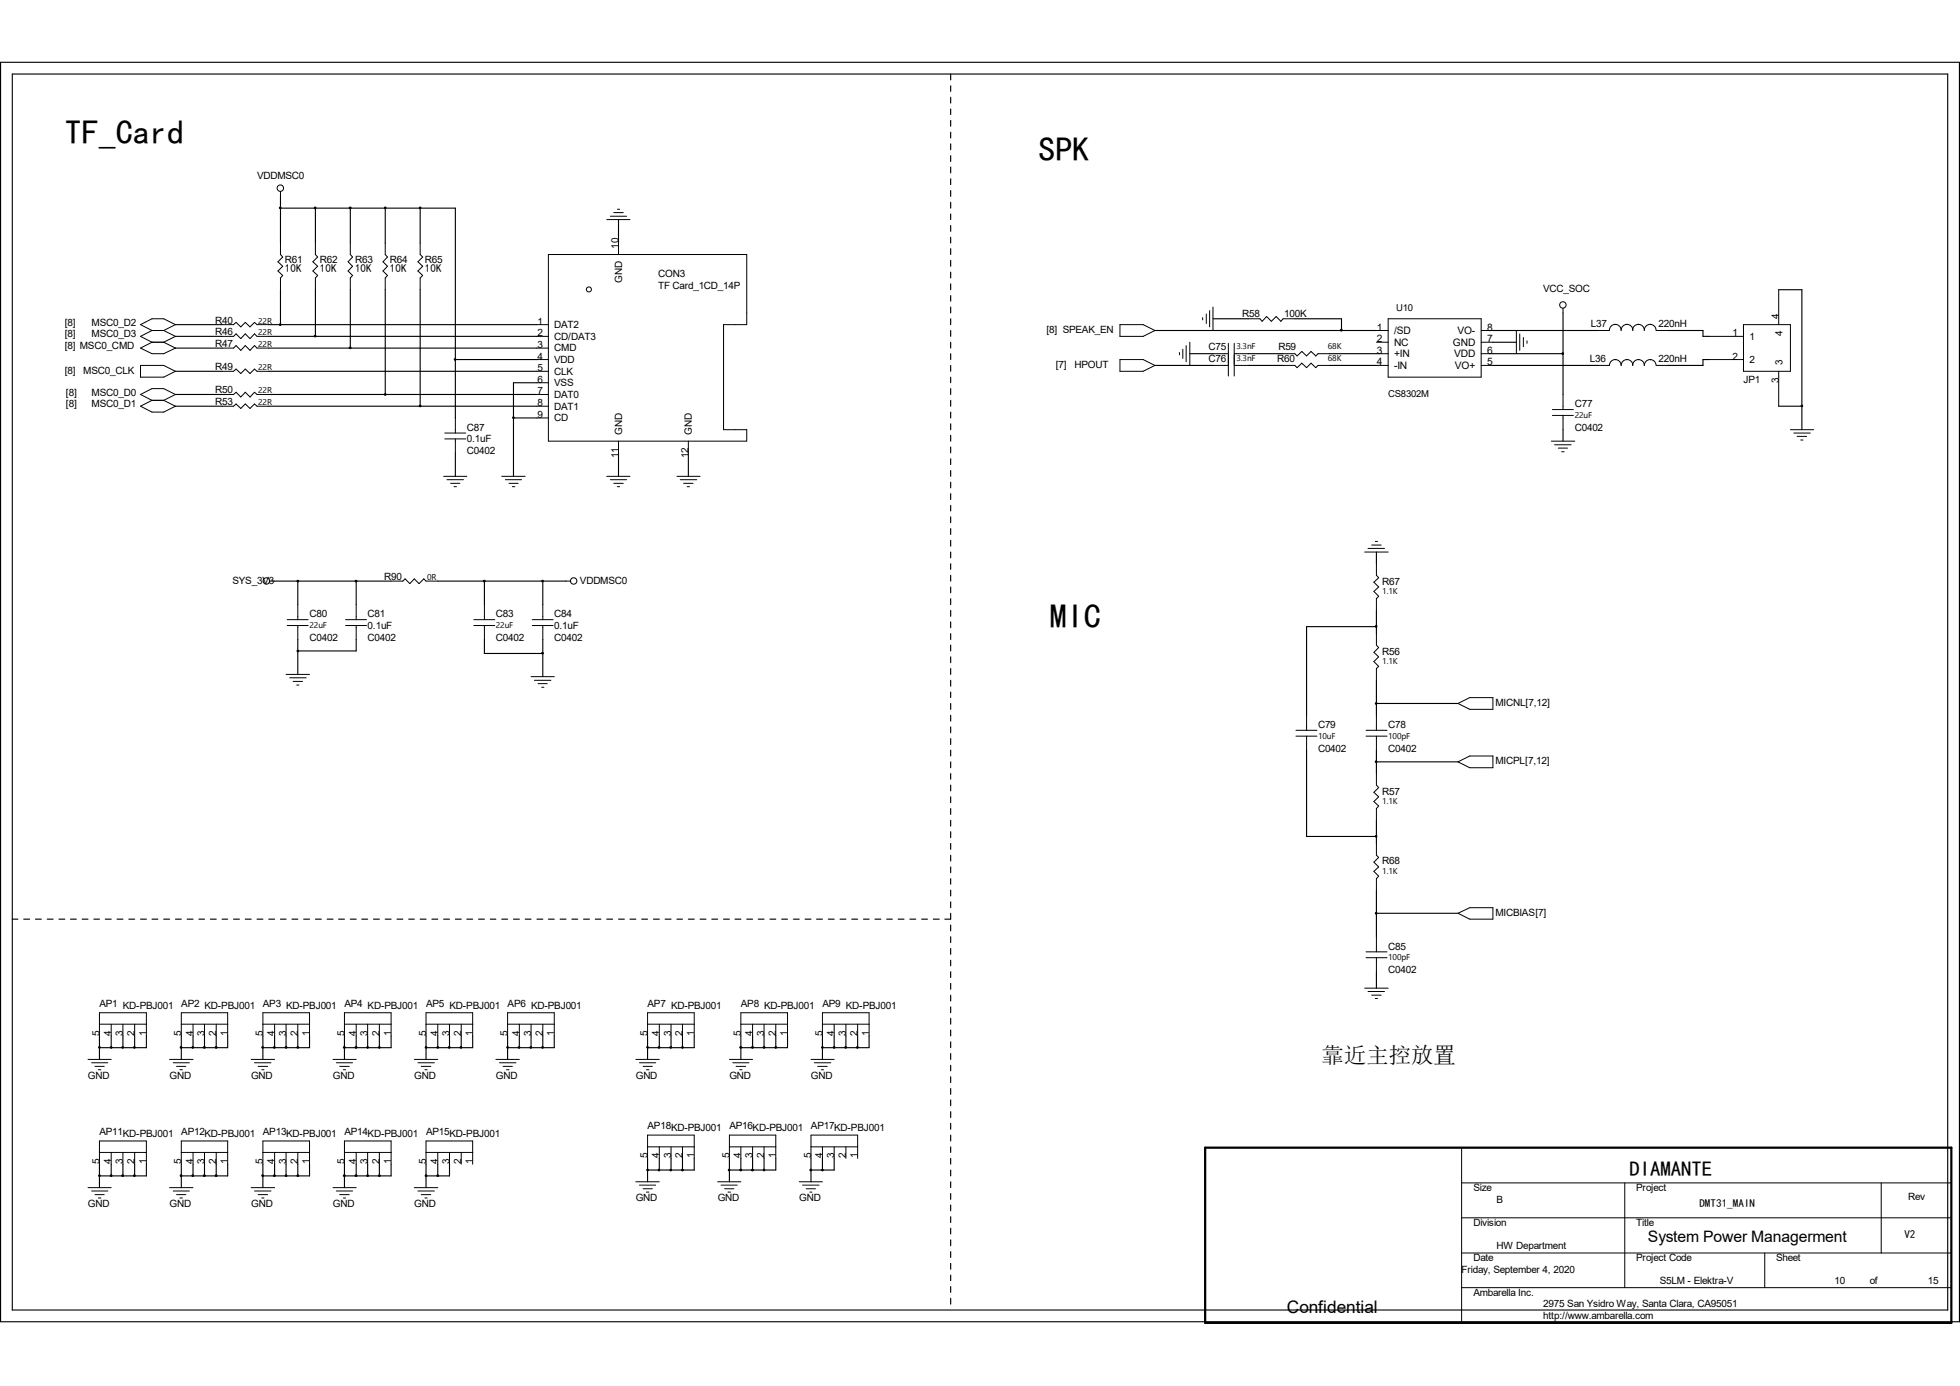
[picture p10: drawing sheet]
<svg xmlns="http://www.w3.org/2000/svg" width="297mm" height="210mm" viewBox="0 0 297 210" stroke-linecap="round" stroke-linejoin="round" font-family="sans-serif">
<g fill="none" stroke="#000" stroke-width=".17">
<path d="M.1 9.4h296.8v190.9h-296.8zM1.9 11.2h293.2v187.3h-293.2zM144.1 11.2v.9M144.1 13v.8M144.1 14.7v.9M144.1 16.5v.9M144.1 18.2v.9M42.5 29.8v7M42.5 31.5h26.5v31.8M47.8 31.5v5.3M53.1 31.5v5.3M58.4 31.5v5.3"/>
<path d="M63.7 31.5v5.3M93.7 33.3v3.5M144.1 20v.9M144.1 21.8v.9M144.1 23.6v.9M144.1 25.3v.9M144.1 27.1v.9M144.1 28.9v.9M144.1 30.6v.9M144.1 32.4v.9M144.1 34.2v.9M144.1 35.9v.9"/>
<path d="M144.1 37.7v.9M144.1 39.5v.8M26.6 49.2h7.1M26.6 56.3h7.1M26.6 51h7.1M26.6 59.8h7.1M26.6 52.7h7.1M40.7 49.2h40.7M40.7 56.3h40.7M40.7 51h40.7M40.7 59.8h40.7M40.7 52.7h40.7"/>
<path d="M42.5 43.9v5.3M47.8 43.9v7.1M53.1 43.9v8.8M58.4 43.9v15.9M63.7 43.9v17.7M69 54.5h12.4M81.4 58h-3.6v14.2M144.1 41.2v.9M144.1 43v.9M144.1 44.8v.8M144.1 46.5v.9M144.1 48.3v.9"/>
<path d="M144.1 50.1v.9M144.1 51.9v.8M144.1 53.6v.9M144.1 55.4v.9M144.1 57.1v.9M144.1 58.9v.9M175 55.4h8.8M175 50.1h33.6M180.3 53.6h3.5M183.8 48.3h5.3M189.1 55.4h5.3M189.1 53.6h5.3"/>
<path d="M196.2 48.3h7.1v1.8M201.5 55.4h7.1M201.5 53.6h7.1M226.2 55.4h15.9M226.2 53.6h10.7M226.2 50.1h15.9M226.2 51.9h3.6M236.9 47.4v12.4M252.7 50.1h5.4v.9h.9M259 54.5h-.9v.9h-5.4M269.5 43.9h3.5v21.2M26.6 61.6h7.1"/>
<path d="M40.7 61.6h40.7M69 68.6v3.6M77.8 63.3h3.6M93.7 68.6v3.6M104.3 68.6v3.6M144.1 60.7v.9M144.1 62.4v.9M144.1 64.2v.9M144.1 66v.8M144.1 67.7v.9M144.1 69.5v.9M144.1 71.3v.9"/>
<path d="M144.1 73.1v.8M144.1 74.8v.9M144.1 76.6v.8M144.1 78.3v.9M236.9 65.1v1.7M269.5 61.6h3.5M41.6 88.1h17.7M45.1 88.1v3.5M45.1 96.9v5.3M54 88.1v3.5M54 96.9v1.7h-8.9M66.3 88.1h19.5"/>
<path d="M73.4 88.1v3.5M73.4 96.9v2.1h8.9M82.3 88.1v3.5M82.3 96.9v5.6M144.1 80.1v.9M144.1 81.9v.9M144.1 83.7v.8M144.1 85.4v.9M144.1 87.2v.9M144.1 88.9v.9M144.1 90.7v.9M144.1 92.5v.9"/>
<path d="M144.1 94.2v.9M144.1 96v.9M144.1 97.7v.9M144.1 99.5v.9M208.6 83.7v1.7M208.6 92.5v3.5M208.6 95h-10.6v13.4M144.1 101.3v.9M144.1 103.1v.9M144.1 104.9v.8M144.1 106.6v.9M144.1 108.4v.9"/>
<path d="M144.1 110.2v.8M144.1 111.9v.9M144.1 113.7v.9M144.1 115.4v.9M144.1 117.2v.9M144.1 119v.8M198 113.7v13h10.6M208.6 103.1v5.3M208.6 113.7v3.5M208.6 106.6h12.3M208.6 115.4h12.3M1.9 139.3h.8"/>
<path d="M3.6 139.3h.9M5.4 139.3h.9M7.2 139.3h.8M8.9 139.3h.9M10.7 139.3h.9M12.4 139.3h.9M14.2 139.3h.9M16 139.3h.8M17.7 139.3h.9M19.5 139.3h.9M21.3 139.3h.9M23 139.3h.9"/>
<path d="M24.8 139.3h.9M26.6 139.3h.9M28.4 139.3h.9M30.1 139.3h.9M31.9 139.3h.9M33.7 139.3h.8M35.4 139.3h.9M37.2 139.3h.9M38.9 139.3h.9M40.7 139.3h.9M42.5 139.3h.8M44.2 139.3h.9"/>
<path d="M46 139.3h.9M47.8 139.3h.9M49.6 139.3h.9M51.3 139.3h.9M53.1 139.3h.9M54.8 139.3h.9M56.6 139.3h.9M58.4 139.3h.9M60.2 139.3h.8M61.9 139.3h.9M63.7 139.3h.9M65.4 139.3h.9"/>
<path d="M67.2 139.3h.9M69 139.3h.9M70.7 139.3h.9M72.5 139.3h.9M74.3 139.3h.8M76 139.3h.9M77.8 139.3h.9M79.6 139.3h.9M81.4 139.3h.9M83.1 139.3h.9M84.9 139.3h.9M86.7 139.3h.8"/>
<path d="M88.4 139.3h.9M90.2 139.3h.9M91.9 139.3h.9M93.7 139.3h.9M95.5 139.3h.9M97.2 139.3h.9M99 139.3h.9M100.8 139.3h.9M102.6 139.3h.8M104.3 139.3h.9M106.1 139.3h.9M107.9 139.3h.9"/>
<path d="M109.6 139.3h.9M111.4 139.3h.9M113.2 139.3h.8M114.9 139.3h.9M116.7 139.3h.9M118.4 139.3h.9M120.2 139.3h.9M122 139.3h.9M123.7 139.3h.9M125.5 139.3h.9M127.3 139.3h.9M129.1 139.3h.9"/>
<path d="M130.9 139.3h.8M132.6 139.3h.9M134.4 139.3h.8M136.1 139.3h.9M137.9 139.3h.9M139.7 139.3h.8M141.4 139.3h.9M144.1 120.7v.9M144.1 122.5v.9M144.1 124.3v.9M144.1 126v.9M144.1 127.8v.9"/>
<path d="M144.1 129.6v.9M144.1 131.4v.8M144.1 133.1v.9M144.1 134.9v.9M144.1 136.7v.8M144.1 138.4v.9h-.9M208.6 124.3v3.5M208.6 134.9v7M208.6 138.4h12.3M15.1 157v3.5M16.8 157v1.7M18.6 157v1.7"/>
<path d="M20.4 157v1.7M22.2 157v1.7h-7.1M27.5 157v3.5M29.3 157v1.7M31 157v1.7M32.8 157v1.7M34.5 157v1.7h-7M39.8 157v3.5M41.6 157v1.7M43.3 157v1.7M45.1 157v1.7M46.9 157v1.7h-7.1"/>
<path d="M52.2 157v3.5M54 157v1.7M55.7 157v1.7M57.5 157v1.7M59.3 157v1.7h-7.1M64.6 157v3.5M66.3 157v1.7M68.1 157v1.7M69.9 157v1.7M71.6 157v1.7h-7M76.9 157v3.5M78.7 157v1.7"/>
<path d="M80.5 157v1.7M82.3 157v1.7M84 157v1.7h-7.1M98.1 157v3.5M99.9 157v1.7M101.7 157v1.7M103.4 157v1.7M105.2 157v1.7h-7.1M112.3 157v3.5M114 157v1.7M115.8 157v1.7M117.6 157v1.7"/>
<path d="M119.3 157v1.7h-7M124.6 157v3.5M126.4 157v1.7M128.2 157v1.7M130 157v1.7M131.7 157v1.7h-7.1M144.1 140.2v.9M144.1 141.9v.9M144.1 143.7v.9M144.1 145.5v.8M144.1 147.2v.9M144.1 149v.9"/>
<path d="M144.1 150.8v.9M144.1 152.6v.9M144.1 154.3v.9M144.1 156.1v.9M144.1 157.9v.8M144.1 159.6v.9M208.6 147.2v2.5M15.1 176.4v3.6M16.8 176.4v1.8M18.6 176.4v1.8M20.4 176.4v1.8M22.2 176.4v1.8h-7.1"/>
<path d="M27.5 176.4v3.6M29.3 176.4v1.8M31 176.4v1.8M32.8 176.4v1.8M34.5 176.4v1.8h-7M39.8 176.4v3.6M41.6 176.4v1.8M43.3 176.4v1.8M45.1 176.4v1.8M46.9 176.4v1.8h-7.1M52.2 176.4v3.6M54 176.4v1.8"/>
<path d="M55.7 176.4v1.8M57.5 176.4v1.8M59.3 176.4v1.8h-7.1M64.6 176.4v3.6M66.3 176.4v1.8M68.1 176.4v1.8h-3.5M98.1 175.5v3.6M99.9 175.5v1.8M101.7 175.5v1.8M103.4 175.5v1.8M105.2 175.5v1.8h-7.1M110.5 175.5v3.6"/>
<path d="M112.3 175.5v1.8M114 175.5v1.8M115.8 175.5v1.8M117.6 175.5v1.8h-7.1M122.9 175.5v3.6M124.6 175.5v1.8M126.4 175.5v1.8h-3.5M144.1 161.4v.9M144.1 163.2v.8M144.1 164.9v.9M144.1 166.7v.9M144.1 168.4v.9"/>
<path d="M144.1 170.2v.9M144.1 172v.9M144.1 173.8v.8M144.1 175.5v.9M144.1 177.3v.9M144.1 179.1v.9M144.1 180.8v.9M144.1 182.6v.9M144.1 184.4v.9M144.1 186.1v.9M144.1 187.9v.9M144.1 189.7v.8"/>
<path d="M144.1 191.4v.9M144.1 193.2v.9M144.1 194.9v.9M144.1 196.7v.9"/>
</g>
<path d="M182.6 173.9h113.1v26.5h-113.1z" fill="none" stroke="#000" stroke-width=".34"/>
<g fill="none" stroke="#000" stroke-width=".15">
<path d="M42.5 36.8v1.8l.3 .3-.7 .8 .7 .6-.7 .8 .7 .6-.3 .4v1.8M42.5 29v.8M47.8 36.8v1.8l.3 .3-.7 .8 .7 .6-.7 .8 .7 .6-.3 .4v1.8M53.1 36.8v1.8l.3 .3-.7 .8 .7 .6-.7 .8 .7 .6-.3 .4v1.8M58.4 36.8v1.8l.3 .3-.7 .8 .7 .6-.7 .8 .7 .6-.3 .4v1.8M63.7 36.8v1.8l.4 .3-.8 .8 .8 .6-.8 .8 .8 .6-.4 .4v1.8M83.1 38.6h30.1v10.6h-3.6v15.9h3.6v1.7h-30.1zM91.9 33.3h3.6M92.5 32.8h2.5M93 32.2h1.4M93.6 31.7h.3M93.7 36.8v1.8"/>
<path d="M21.3 55.4h3.5l1.8 .9-1.8 .8h-3.5zM23 50.1l-1.7-.9 1.7-.9h1.8l1.8 .9-1.8 .9M23 50.1h1.8M23 51.9h1.8M23 51.9l-1.7 .8 1.7 .9h1.8l1.8-.9-1.8-.8M23 50.1l-1.7 .9 1.7 .9M24.8 50.1l1.8 .9-1.8 .9M33.7 49.2h1.7l.4-.3 .7 .6 .7-.6 .7 .6 .7-.6 .3 .3h1.8M33.7 51h1.7l.4-.4 .7 .7 .7-.7 .7 .7 .7-.7 .3 .4h1.8M33.7 52.7h1.7l.4-.3 .7 .7 .7-.7 .7 .7 .7-.7 .3 .3h1.8M33.7 56.3h1.7l.4-.4 .7 .7 .7-.7 .7 .7 .7-.7 .3 .4h1.8M33.7 59.8h1.7l.4-.4 .7 .8 .7-.8 .7 .8 .7-.8 .3 .4h1.8"/>
<path d="M81.4 49.2h1.7M81.4 51h1.7M81.4 52.7h1.7M81.4 54.5h1.7M81.4 56.3h1.7M81.4 58h1.7M81.4 59.8h1.7M169.7 49.2h3.5l1.8 .9-1.8 .9h-3.5zM169.7 54.5h3.5l1.8 .9-1.8 .9h-3.5zM178.7 53.4v.4M179.2 52.9v1.4M179.7 52.4v2.4"/>
<path d="M180.3 51.9v3.5M182.2 48.1v.4M182.8 47.6v1.4M183.3 47.1v2.4M183.8 53.6h2.3M183.8 55.4h2.3M183.8 46.5v3.6M186.1 52v5M187 53.6h2.1M187 55.4h2.1M187 52v5M189.1 48.3h1.8l.4 .4 .6-.7 .8 .7 .7-.7 .7 .7 .3-.4h1.8"/>
<path d="M194.4 53.6h1.8l.4 .3 .7-.6 .7 .6 .7-.6 .7 .6 .3-.3h1.8M194.4 55.4h1.8l.4 .3 .7-.7 .7 .7 .7-.7 .7 .7 .3-.3h1.8M208.6 50.1h1.8M208.6 51.9h1.8M208.6 53.6h1.8M208.6 55.4h1.8M210.4 48.3h14.1v8.8h-14.1zM224.5 50.1h1.7M224.5 51.9h1.7M224.5 53.6h1.7M224.5 55.4h1.7M229.8 50.1v3.5"/>
<path d="M230.3 50.6v2.5M230.8 51.1v1.4M231.4 51.6v.4M236.9 46.7v.7M236.9 59.8v2.3M242.1 50.1h1.8M244.8 54.5a.78 .78 0 0 0-.9 .9h-1.8M244.8 49.2a.78 .78 0 0 0-.9 .8M244.8 54.5a.89 .89 0 0 1 .9 .9 .82 .82 0 0 1 .8-.9M244.8 49.1a.89 .89 0 0 1 .9 1M246.5 49.2a.78 .78 0 0 0-.8 .8M246.5 54.5a.89 .89 0 0 1 .9 .9"/>
<path d="M246.5 49.1a.89 .89 0 0 1 .9 1M248.3 54.5a.89 .89 0 0 1 .9 .9 .83 .83 0 0 1 .9-.9M248.3 49.1a.89 .89 0 0 1 .9 1M248.3 54.5a.79 .79 0 0 0-.9 .9M248.3 49.2a.79 .79 0 0 0-.9 .8M250.1 54.5a.89 .89 0 0 1 .9 .9M250.1 49.1a.89 .89 0 0 1 .9 1M250.1 49.2a.79 .79 0 0 0-.9 .8M251 50.1h1.7M251 55.4h1.7M259 51h5.2M259 54.5h5.2"/>
<path d="M264.2 49.2h7.1v7.1h-7.1zM269.5 43.9v5.3M269.5 56.3v5.3M23 60.7l-1.7-.9 1.7-.9h1.8l1.8 .9-1.8 .9M23 60.7h1.8M23 60.7l-1.7 .9 1.7 .8h1.8l1.8-.8-1.8-.9M33.7 61.6h1.7l.4-.4 .7 .7 .7-.7 .7 .7 .7-.7 .3 .4h1.8M67.2 72.2h3.5M67.4 65.6h3.2M67.4 66.5h3.2M67.7 72.7h2.5M68.3 73.2h1.4"/>
<path d="M68.8 73.7h.4M69 63.3v2.3M69 66.5v2.1M76 72.2h3.6M76.6 72.7h2.4M77.1 73.2h1.4M77.6 73.7h.4M81.4 61.6h1.7M81.4 63.3h1.7M91.9 72.2h3.6M92.5 72.7h2.5M93 73.2h1.4"/>
<path d="M93.6 73.7h.3M93.7 66.8v1.8M102.6 72.2h3.5M103.1 72.7h2.5M103.6 73.2h1.4M104.1 73.7h.4M104.3 66.8v1.8M235.1 66.8h3.5M235.2 62.1h3.2M235.2 62.9h3.2M235.6 67.4h2.5M236.1 67.9h1.4"/>
<path d="M236.6 68.5h.4M236.9 62.9v2.2M271.3 65.1h3.5M271.8 65.6h2.5M272.3 66.1h1.5M272.9 66.7h.3M40.9 88.1h.7M43.5 93.9h3.2M43.5 94.8h3.2M45.1 91.6v2.3M45.1 94.8v2.1M52.4 93.9h3.1"/>
<path d="M52.4 94.8h3.1M54 91.6v2.3M54 94.8v2.1M59.3 88.1h1.7l.4-.4 .7 .7 .7-.7 .7 .7 .7-.7 .4 .4h1.7M71.8 93.9h3.2M71.8 94.8h3.2M73.4 91.6v2.3M73.4 94.8v2.1M80.6 93.9h3.2M80.6 94.8h3.2M82.3 91.6v2.3M82.3 94.8v2.1"/>
<path d="M85.8 88.1h.7M206.8 83.7h3.6M207.3 83.1h2.5M207.9 82.6h1.4M208.4 82h.3M208.6 85.4v1.8l.3 .3-.7 .7 .7 .7-.7 .7 .7 .7-.3 .4v1.8M208.6 96v1.7l.3 .4-.7 .7 .7 .7-.7 .7 .7 .8-.3 .3v1.8M43.3 102.2h3.6M43.9 102.7h2.5M44.4 103.3h1.4M45 103.8h.3M80.5 102.5h3.5"/>
<path d="M81 103.1h2.5M81.5 103.6h1.4M82.1 104.1h.3M196.4 110.7h3.2M196.4 111.5h3.2M198 108.4v2.3M198 111.5v2.2M207 110.7h3.2M207 111.5h3.2M208.6 108.4v2.3M208.6 111.5v2.2M208.6 117.2v1.8l.3 .3-.7 .8 .7 .6-.7 .8 .7 .6-.3 .4v1.8"/>
<path d="M220.9 106.6l1.8-.9h3.5v1.8h-3.5zM220.9 115.4l1.8-.8h3.5v1.7h-3.5zM208.6 127.8v1.8l.3 .3-.7 .7 .7 .8-.7 .6 .7 .8-.3 .3v1.8M220.9 138.4l1.8-.9h3.5v1.8h-3.5zM15.1 157v-3.5h7.1v3.5M15.1 155.2h7.1M16.8 155.2v1.8M18.6 155.2v1.8M20.4 155.2v1.8M27.5 157v-3.5h7v3.5M27.5 155.2h7M29.3 155.2v1.8"/>
<path d="M31 155.2v1.8M32.8 155.2v1.8M39.8 157v-3.5h7.1v3.5M39.8 155.2h7.1M41.6 155.2v1.8M43.3 155.2v1.8M45.1 155.2v1.8M52.2 157v-3.5h7.1v3.5M52.2 155.2h7.1M54 155.2v1.8M55.7 155.2v1.8M57.5 155.2v1.8"/>
<path d="M64.6 157v-3.5h7v3.5M64.6 155.2h7M66.3 155.2v1.8M68.1 155.2v1.8M69.9 155.2v1.8M76.9 157v-3.5h7.1v3.5M76.9 155.2h7.1M78.7 155.2v1.8M80.5 155.2v1.8M82.3 155.2v1.8M98.1 157v-3.5h7.1v3.5M98.1 155.2h7.1"/>
<path d="M99.9 155.2v1.8M101.7 155.2v1.8M103.4 155.2v1.8M112.3 157v-3.5h7v3.5M112.3 155.2h7M114 155.2v1.8M115.8 155.2v1.8M117.6 155.2v1.8M124.6 157v-3.5h7.1v3.5M124.6 155.2h7.1M126.4 155.2v1.8M128.2 155.2v1.8"/>
<path d="M130 155.2v1.8M206.8 149.7h3.6M207 144.2h3.2M207 145.1h3.2M207.3 150.2h2.5M207.9 150.8h1.4M208.4 151.3h.3M208.6 141.9v2.3M208.6 145.1v2.1M13.3 160.5h3.5M13.3 180h3.5M13.9 161h2.4"/>
<path d="M14.4 161.6h1.4M14.9 162.1h.4M15.1 176.4v-3.5h7.1v3.5M15.1 174.6h7.1M16.8 174.6v1.8M18.6 174.6v1.8M20.4 174.6v1.8M25.7 160.5h3.6M25.7 180h3.6M26.2 161h2.5M26.8 161.6h1.4M27.3 162.1h.3"/>
<path d="M27.5 176.4v-3.5h7v3.5M27.5 174.6h7M29.3 174.6v1.8M31 174.6v1.8M32.8 174.6v1.8M38.1 160.5h3.5M38.1 180h3.5M38.6 161h2.5M39.1 161.6h1.5M39.7 162.1h.3M39.8 176.4v-3.5h7.1v3.5M39.8 174.6h7.1"/>
<path d="M41.6 174.6v1.8M43.3 174.6v1.8M45.1 174.6v1.8M50.5 160.5h3.5M50.5 180h3.5M51 161h2.4M51.5 161.6h1.4M52 162.1h.4M52.2 176.4v-3.5h7.1v3.5M52.2 174.6h7.1M54 174.6v1.8M55.7 174.6v1.8"/>
<path d="M57.5 174.6v1.8M62.8 160.5h3.5M62.8 180h3.5M63.3 161h2.5M63.8 161.6h1.5M64.4 162.1h.3M64.6 176.4v-3.5h7v3.5M64.6 174.6h7M66.3 174.6v1.8M68.1 174.6v1.8M69.9 174.6v1.8M75.1 160.5h3.6"/>
<path d="M75.7 161h2.5M76.2 161.6h1.4M76.8 162.1h.3M96.4 160.5h3.5M96.4 179.1h3.5M96.9 161h2.5M96.9 179.6h2.5M97.5 161.6h1.3M98 162.1h.3M98.1 175.5v-3.5h7.1v3.5M98.1 173.8h7.1M99.9 173.8v1.7"/>
<path d="M101.7 173.8v1.7M103.4 173.8v1.7M108.8 179.1h3.5M109.3 179.6h2.4M110.5 175.5v-3.5h7.1v3.5M110.5 173.8h7.1M110.5 160.5h3.5M111 161h2.5M111.5 161.6h1.5M112.1 162.1h.3M112.3 173.8v1.7M114 173.8v1.7"/>
<path d="M115.8 173.8v1.7M121.1 179.1h3.5M121.6 179.6h2.5M122.9 175.5v-3.5h7.1v3.5M122.9 173.8h7.1M122.9 160.5h3.5M123.4 161h2.5M123.9 161.6h1.4M124.5 162.1h.3M124.6 173.8v1.7M126.4 173.8v1.7M128.2 173.8v1.7"/>
<path d="M221.5 173.9v26.5M221.5 179.2h74.2M246.2 179.2v15.9M285.1 179.2v10.7M13.9 180.5h2.4M14.4 181h1.4M14.9 181.5h.4M26.2 180.5h2.5M26.8 181h1.4M27.3 181.5h.3M38.6 180.5h2.5M39.1 181h1.5"/>
<path d="M39.7 181.5h.3M51 180.5h2.4M51.5 181h1.4M52 181.5h.4M63.3 180.5h2.5M63.8 181h1.5M64.4 181.5h.3M97.5 180.1h1.3M98 180.6h.3M109.8 180.1h1.4M110.3 180.6h.4M122.2 180.1h1.4"/>
<path d="M122.7 180.6h.3M221.5 184.5h74.2M221.5 189.9h74.2M221.5 195.1h74.2M267.4 189.9v5.2"/>
<circle cx="42.5" cy="28.5" r=".49"/>
<circle cx="89.2" cy="43.9" r=".38"/>
<circle cx="236.8" cy="46.2" r=".49"/>
<circle cx="40.4" cy="88" r=".49"/>
<circle cx="86.9" cy="88" r=".49"/>
</g>
<g fill="#000" stroke="#000" stroke-width=".15">
<path d="M53 31.4h.2v.2h-.2z" fill-rule="evenodd"/>
<path d="M53 52.6h.2v.2h-.2z" fill-rule="evenodd"/>
<path d="M203.2 49.9h.2v.2h-.2z" fill-rule="evenodd"/>
<path d="M53.8 88h.3v.1h-.3z" fill-rule="evenodd"/>
<path d="M73.3 88h.2v.1h-.2z" fill-rule="evenodd"/>
<path d="M30.9 158.6h.2v.2h-.2z" fill-rule="evenodd"/>
<path d="M32.6 158.6h.2v.2h-.2z" fill-rule="evenodd"/>
<path d="M52.1 158.6h.2v.2h-.2z" fill-rule="evenodd"/>
<path d="M53.8 158.6h.3v.2h-.3z" fill-rule="evenodd"/>
<path d="M112.1 158.6h.3v.2h-.3z" fill-rule="evenodd"/>
<path d="M113.9 158.6h.2v.2h-.2z" fill-rule="evenodd"/>
<path d="M30.9 178h.2v.2h-.2z" fill-rule="evenodd"/>
<path d="M32.6 178h.2v.2h-.2z" fill-rule="evenodd"/>
<path d="M52.1 178h.2v.2h-.2z" fill-rule="evenodd"/>
<path d="M53.8 178h.3v.2h-.3z" fill-rule="evenodd"/>
<path d="M112.1 177.2h.3v.2h-.3z" fill-rule="evenodd"/>
<path d="M113.9 177.2h.2v.2h-.2z" fill-rule="evenodd"/>
<circle cx="42.5" cy="31.5" r=".13"/>
<circle cx="47.8" cy="31.5" r=".13"/>
<circle cx="58.4" cy="31.5" r=".13"/>
<circle cx="63.7" cy="31.5" r=".13"/>
<circle cx="42.5" cy="49.2" r=".13"/>
<circle cx="47.8" cy="50.9" r=".13"/>
<circle cx="58.4" cy="59.8" r=".13"/>
<circle cx="69" cy="54.5" r=".13"/>
<circle cx="236.8" cy="53.6" r=".13"/>
<circle cx="63.7" cy="61.5" r=".13"/>
<circle cx="77.8" cy="63.3" r=".13"/>
<circle cx="273" cy="61.5" r=".13"/>
<circle cx="45.1" cy="88.1" r=".13"/>
<circle cx="45.1" cy="98.6" r=".13"/>
<circle cx="82.2" cy="88.1" r=".13"/>
<circle cx="82.2" cy="99" r=".13"/>
<circle cx="208.5" cy="94.9" r=".13"/>
<circle cx="208.5" cy="106.6" r=".13"/>
<circle cx="208.5" cy="115.4" r=".13"/>
<circle cx="208.5" cy="126.7" r=".13"/>
<circle cx="208.5" cy="138.4" r=".13"/>
<circle cx="15.1" cy="158.7" r=".13"/>
<circle cx="16.8" cy="158.7" r=".13"/>
<circle cx="18.6" cy="158.7" r=".13"/>
<circle cx="20.4" cy="158.7" r=".13"/>
<circle cx="27.4" cy="158.7" r=".13"/>
<circle cx="29.2" cy="158.7" r=".13"/>
<circle cx="39.8" cy="158.7" r=".13"/>
<circle cx="41.6" cy="158.7" r=".13"/>
<circle cx="43.3" cy="158.7" r=".13"/>
<circle cx="45.1" cy="158.7" r=".13"/>
<circle cx="55.7" cy="158.7" r=".13"/>
<circle cx="57.5" cy="158.7" r=".13"/>
<circle cx="64.6" cy="158.7" r=".13"/>
<circle cx="66.3" cy="158.7" r=".13"/>
<circle cx="68.1" cy="158.7" r=".13"/>
<circle cx="69.9" cy="158.7" r=".13"/>
<circle cx="76.9" cy="158.7" r=".13"/>
<circle cx="78.7" cy="158.7" r=".13"/>
<circle cx="80.4" cy="158.7" r=".13"/>
<circle cx="82.2" cy="158.7" r=".13"/>
<circle cx="98.1" cy="158.7" r=".13"/>
<circle cx="99.9" cy="158.7" r=".13"/>
<circle cx="101.6" cy="158.7" r=".13"/>
<circle cx="103.4" cy="158.7" r=".13"/>
<circle cx="115.8" cy="158.7" r=".13"/>
<circle cx="117.6" cy="158.7" r=".13"/>
<circle cx="124.6" cy="158.7" r=".13"/>
<circle cx="126.4" cy="158.7" r=".13"/>
<circle cx="128.1" cy="158.7" r=".13"/>
<circle cx="129.9" cy="158.7" r=".13"/>
<circle cx="15.1" cy="178.1" r=".13"/>
<circle cx="16.8" cy="178.1" r=".13"/>
<circle cx="18.6" cy="178.1" r=".13"/>
<circle cx="20.4" cy="178.1" r=".13"/>
<circle cx="27.4" cy="178.1" r=".13"/>
<circle cx="29.2" cy="178.1" r=".13"/>
<circle cx="39.8" cy="178.1" r=".13"/>
<circle cx="41.6" cy="178.1" r=".13"/>
<circle cx="43.3" cy="178.1" r=".13"/>
<circle cx="45.1" cy="178.1" r=".13"/>
<circle cx="55.7" cy="178.1" r=".13"/>
<circle cx="57.5" cy="178.1" r=".13"/>
<circle cx="64.6" cy="178.1" r=".13"/>
<circle cx="66.3" cy="178.1" r=".13"/>
<circle cx="98.1" cy="177.3" r=".13"/>
<circle cx="99.9" cy="177.3" r=".13"/>
<circle cx="101.6" cy="177.3" r=".13"/>
<circle cx="103.4" cy="177.3" r=".13"/>
<circle cx="110.5" cy="177.3" r=".13"/>
<circle cx="115.8" cy="177.3" r=".13"/>
<circle cx="122.9" cy="177.3" r=".13"/>
<circle cx="124.6" cy="177.3" r=".13"/>
</g>
<g font-size="5.2">
<text x="9.8" y="21.8">TF_Card</text>
<text x="157.4" y="24.5">SPK</text>
<text x="159.1" y="95.1">MIC</text>
</g>
<text font-size="3.4" x="200.3" y="161.1">靠近主控放置</text>
<text font-size="3.2" x="246.9" y="178.2">DIAMANTE</text>
<text font-size="2.6" x="195" y="199">Confidential</text>
<text font-size="2.4" x="249.7" y="188.3">System Power Managerment</text>
<g font-size="1.7">
<text x="43.2" y="41.2">10K</text>
<text x="48.5" y="41.2">10K</text>
<text x="53.8" y="41.2">10K</text>
<text x="59.1" y="41.2">10K</text>
<text x="64.4" y="41.2">10K</text>
<text x="257.5" y="182.9">DMT31_MAIN</text>
<text x="288.6" y="187.5">V2</text>
</g>
<g font-size="1.6">
<text x="208.6" y="50.1">1</text>
<text x="208.6" y="51.9">2</text>
<text x="208.6" y="53.6">3</text>
<text x="211.2" y="50.6">/SD</text>
<text x="211.2" y="52.4">NC</text>
<text x="220.2" y="52.4">GND</text>
<text x="220.9" y="50.6">VO-</text>
<text x="225.3" y="53.6">6</text>
<text x="225.3" y="51.9">7</text>
<text x="225.3" y="50.1">8</text>
<text x="208.6" y="55.4">4</text>
<text x="211.2" y="54.1">+IN</text>
<text x="211.2" y="55.9">-IN</text>
<text x="220.3" y="54.1">VDD</text>
<text x="220.5" y="55.9">VO+</text>
<text x="225.3" y="55.4">5</text>
</g>
<g font-size="1.5">
<text x="38.9" y="27.1">VDDMSC0</text>
<text x="43.2" y="39.8">R61</text>
<text x="48.5" y="39.8">R62</text>
<text x="53.8" y="39.8">R63</text>
<text x="59.1" y="39.8">R64</text>
<text x="64.4" y="39.8">R65</text>
<text x="93.7" y="37.7" transform="rotate(-90 93.7 37.7)">10</text>
<text x="99.7" y="42">CON3</text>
<text x="94.3" y="42.8" transform="rotate(-90 94.3 42.8)">GND</text>
<text x="99.7" y="43.7">TF Card_1CD_14P</text>
<text x="188.3" y="48">R58</text>
<text x="194.6" y="48">100K</text>
<text x="233.8" y="44.2">VCC_SOC</text>
<text x="9.8" y="49.4">[8]</text>
<text x="9.8" y="51.1">[8]</text>
<text x="9.8" y="52.9">[8] MSC0_CMD</text>
<text x="13.9" y="49.4">MSC0_D2</text>
<text x="13.9" y="51.1">MSC0_D3</text>
<text x="32.6" y="49">R40</text>
<text x="32.6" y="50.8">R46</text>
<text x="32.6" y="52.5">R47</text>
<text x="81.4" y="49.2">1</text>
<text x="81.4" y="51">2</text>
<text x="81.4" y="52.7">3</text>
<text x="84" y="49.7">DAT2</text>
<text x="84" y="51.5">CD/DAT3</text>
<text x="84" y="53.3">CMD</text>
<text x="158.6" y="50.4">[8] SPEAK_EN</text>
<text x="183.1" y="53.1">C75</text>
<text x="193.7" y="53.1">R59</text>
<text x="241.1" y="49.5">L37</text>
<text x="251.3" y="49.5">220nH</text>
<text x="262.6" y="51">1</text>
<text x="265.1" y="51.5">1</text>
<text x="269.5" y="48.3" transform="rotate(-90 269.5 48.3)">4</text>
<text x="270.1" y="50.9" transform="rotate(-90 270.1 50.9)">4</text>
<text x="9.8" y="56.6">[8]</text>
<text x="10" y="60">[8]</text>
<text x="12.6" y="56.6">MSC0_CLK</text>
<text x="13.9" y="60">MSC0_D0</text>
<text x="32.6" y="56.1">R49</text>
<text x="32.6" y="59.6">R50</text>
<text x="81.4" y="54.5">4</text>
<text x="81.4" y="56.3">5</text>
<text x="81.4" y="58">6</text>
<text x="81.4" y="59.8">7</text>
<text x="84" y="55">VDD</text>
<text x="84" y="56.8">CLK</text>
<text x="84" y="58.5">VSS</text>
<text x="160" y="55.7">[7]</text>
<text x="162.8" y="55.7">HPOUT</text>
<text x="183.1" y="54.8">C76</text>
<text x="193.5" y="54.8">R60</text>
<text x="240.9" y="54.8">L36</text>
<text x="251.3" y="54.8">220nH</text>
<text x="262.6" y="54.5">2</text>
<text x="264.2" y="58">JP1</text>
<text x="265.1" y="55">2</text>
<text x="269.5" y="58" transform="rotate(-90 269.5 58)">3</text>
<text x="270.1" y="55.4" transform="rotate(-90 270.1 55.4)">3</text>
<text x="10" y="61.7">[8]</text>
<text x="13.9" y="61.7">MSC0_D1</text>
<text x="32.6" y="61.4">R53</text>
<text x="70.7" y="65.3">C87</text>
<text x="81.4" y="61.6">8</text>
<text x="81.4" y="63.3">9</text>
<text x="84" y="60.3">DAT0</text>
<text x="84" y="62.1">DAT1</text>
<text x="84" y="63.8">CD</text>
<text x="94.3" y="66" transform="rotate(-90 94.3 66)">GND</text>
<text x="104.9" y="66" transform="rotate(-90 104.9 66)">GND</text>
<text x="238.6" y="61.7">C77</text>
<text x="238.6" y="65.3">C0402</text>
<text x="70.7" y="68.8">C0402</text>
<text x="70.7" y="67">0.1uF</text>
<text x="93.7" y="69.4" transform="rotate(-90 93.7 69.4)">11</text>
<text x="104.3" y="69.4" transform="rotate(-90 104.3 69.4)">12</text>
<text x="35.2" y="88.4">SYS_3V3</text>
<text x="58.2" y="87.9">R90</text>
<text x="87.9" y="88.4">VDDMSC0</text>
<text x="209.5" y="88.6">R67</text>
<text x="46.9" y="93.6">C80</text>
<text x="55.7" y="93.6">C81</text>
<text x="55.7" y="95.3">0.1uF</text>
<text x="75.1" y="93.6">C83</text>
<text x="84" y="93.6">C84</text>
<text x="84" y="95.3">0.1uF</text>
<text x="46.9" y="97.1">C0402</text>
<text x="55.7" y="97.1">C0402</text>
<text x="75.1" y="97.1">C0402</text>
<text x="84" y="97.1">C0402</text>
<text x="209.5" y="99.2">R56</text>
<text x="226.6" y="107">MICNL[7,12]</text>
<text x="199.7" y="110.3">C79</text>
<text x="199.7" y="113.9">C0402</text>
<text x="210.4" y="110.3">C78</text>
<text x="210.4" y="113.9">C0402</text>
<text x="226.6" y="115.8">MICPL[7,12]</text>
<text x="209.5" y="120.4">R57</text>
<text x="209.5" y="131">R68</text>
<text x="210.4" y="143.9">C85</text>
<text x="226.6" y="138.8">MICBIAS[7]</text>
<text x="210.4" y="147.4">C0402</text>
<text x="15.1" y="152.6">AP1 KD-PBJ001</text>
<text x="27.5" y="152.6">AP2 KD-PBJ001</text>
<text x="39.8" y="152.6">AP3 KD-PBJ001</text>
<text x="52.2" y="152.6">AP4 KD-PBJ001</text>
<text x="64.6" y="152.6">AP5 KD-PBJ001</text>
<text x="76.9" y="152.6">AP6 KD-PBJ001</text>
<text x="98.1" y="152.6">AP7 KD-PBJ001</text>
<text x="112.3" y="152.6">AP8 KD-PBJ001</text>
<text x="124.6" y="152.6">AP9 KD-PBJ001</text>
<text x="15.1" y="156.9" transform="rotate(-90 15.1 156.9)">5</text>
<text x="16.8" y="156.9" transform="rotate(-90 16.8 156.9)">4</text>
<text x="18.6" y="156.9" transform="rotate(-90 18.6 156.9)">3</text>
<text x="20.4" y="156.9" transform="rotate(-90 20.4 156.9)">2</text>
<text x="22.2" y="156.9" transform="rotate(-90 22.2 156.9)">1</text>
<text x="27.5" y="156.9" transform="rotate(-90 27.5 156.9)">5</text>
<text x="29.3" y="156.9" transform="rotate(-90 29.3 156.9)">4</text>
<text x="31" y="156.9" transform="rotate(-90 31 156.9)">3</text>
<text x="32.8" y="156.9" transform="rotate(-90 32.8 156.9)">2</text>
<text x="34.5" y="156.9" transform="rotate(-90 34.5 156.9)">1</text>
<text x="39.8" y="156.9" transform="rotate(-90 39.8 156.9)">5</text>
<text x="41.6" y="156.9" transform="rotate(-90 41.6 156.9)">4</text>
<text x="43.4" y="156.9" transform="rotate(-90 43.4 156.9)">3</text>
<text x="45.1" y="156.9" transform="rotate(-90 45.1 156.9)">2</text>
<text x="46.9" y="156.9" transform="rotate(-90 46.9 156.9)">1</text>
<text x="52.2" y="156.9" transform="rotate(-90 52.2 156.9)">5</text>
<text x="54" y="156.9" transform="rotate(-90 54 156.9)">4</text>
<text x="55.7" y="156.9" transform="rotate(-90 55.7 156.9)">3</text>
<text x="57.5" y="156.9" transform="rotate(-90 57.5 156.9)">2</text>
<text x="59.3" y="156.9" transform="rotate(-90 59.3 156.9)">1</text>
<text x="64.6" y="156.9" transform="rotate(-90 64.6 156.9)">5</text>
<text x="66.3" y="156.9" transform="rotate(-90 66.3 156.9)">4</text>
<text x="68.1" y="156.9" transform="rotate(-90 68.1 156.9)">3</text>
<text x="69.9" y="156.9" transform="rotate(-90 69.9 156.9)">2</text>
<text x="71.6" y="156.9" transform="rotate(-90 71.6 156.9)">1</text>
<text x="76.9" y="156.9" transform="rotate(-90 76.9 156.9)">5</text>
<text x="78.7" y="156.9" transform="rotate(-90 78.7 156.9)">4</text>
<text x="80.5" y="156.9" transform="rotate(-90 80.5 156.9)">3</text>
<text x="82.3" y="156.9" transform="rotate(-90 82.3 156.9)">2</text>
<text x="84" y="156.9" transform="rotate(-90 84 156.9)">1</text>
<text x="98.1" y="156.9" transform="rotate(-90 98.1 156.9)">5</text>
<text x="99.9" y="156.9" transform="rotate(-90 99.9 156.9)">4</text>
<text x="101.7" y="156.9" transform="rotate(-90 101.7 156.9)">3</text>
<text x="103.4" y="156.9" transform="rotate(-90 103.4 156.9)">2</text>
<text x="105.2" y="156.9" transform="rotate(-90 105.2 156.9)">1</text>
<text x="112.3" y="156.9" transform="rotate(-90 112.3 156.9)">5</text>
<text x="114" y="156.9" transform="rotate(-90 114 156.9)">4</text>
<text x="115.8" y="156.9" transform="rotate(-90 115.8 156.9)">3</text>
<text x="117.6" y="156.9" transform="rotate(-90 117.6 156.9)">2</text>
<text x="119.3" y="156.9" transform="rotate(-90 119.3 156.9)">1</text>
<text x="124.6" y="156.9" transform="rotate(-90 124.6 156.9)">5</text>
<text x="126.4" y="156.9" transform="rotate(-90 126.4 156.9)">4</text>
<text x="128.2" y="156.9" transform="rotate(-90 128.2 156.9)">3</text>
<text x="130" y="156.9" transform="rotate(-90 130 156.9)">2</text>
<text x="131.7" y="156.9" transform="rotate(-90 131.7 156.9)">1</text>
<text x="13.3" y="163.5">GND</text>
<text x="25.7" y="163.5">GND</text>
<text x="38.1" y="163.5">GND</text>
<text x="50.5" y="163.5">GND</text>
<text x="62.8" y="163.5">GND</text>
<text x="75.1" y="163.5">GND</text>
<text x="96.3" y="163.5">GND</text>
<text x="110.5" y="163.5">GND</text>
<text x="122.9" y="163.5">GND</text>
<text x="15.1" y="172">AP11KD-PBJ001</text>
<text x="27.5" y="172">AP12KD-PBJ001</text>
<text x="39.8" y="172">AP13KD-PBJ001</text>
<text x="52.2" y="172">AP14KD-PBJ001</text>
<text x="64.6" y="172">AP15KD-PBJ001</text>
<text x="98.1" y="171.1">AP18KD-PBJ001</text>
<text x="110.5" y="171.1">AP16KD-PBJ001</text>
<text x="122.9" y="171.1">AP17KD-PBJ001</text>
<text x="15.1" y="176.4" transform="rotate(-90 15.1 176.4)">5</text>
<text x="16.8" y="176.4" transform="rotate(-90 16.8 176.4)">4</text>
<text x="18.6" y="176.4" transform="rotate(-90 18.6 176.4)">3</text>
<text x="20.4" y="176.4" transform="rotate(-90 20.4 176.4)">2</text>
<text x="22.2" y="176.4" transform="rotate(-90 22.2 176.4)">1</text>
<text x="27.5" y="176.4" transform="rotate(-90 27.5 176.4)">5</text>
<text x="29.3" y="176.4" transform="rotate(-90 29.3 176.4)">4</text>
<text x="31" y="176.4" transform="rotate(-90 31 176.4)">3</text>
<text x="32.8" y="176.4" transform="rotate(-90 32.8 176.4)">2</text>
<text x="34.5" y="176.4" transform="rotate(-90 34.5 176.4)">1</text>
<text x="39.8" y="176.4" transform="rotate(-90 39.8 176.4)">5</text>
<text x="41.6" y="176.4" transform="rotate(-90 41.6 176.4)">4</text>
<text x="43.4" y="176.4" transform="rotate(-90 43.4 176.4)">3</text>
<text x="45.1" y="176.4" transform="rotate(-90 45.1 176.4)">2</text>
<text x="46.9" y="176.4" transform="rotate(-90 46.9 176.4)">1</text>
<text x="52.2" y="176.4" transform="rotate(-90 52.2 176.4)">5</text>
<text x="54" y="176.4" transform="rotate(-90 54 176.4)">4</text>
<text x="55.7" y="176.4" transform="rotate(-90 55.7 176.4)">3</text>
<text x="57.5" y="176.4" transform="rotate(-90 57.5 176.4)">2</text>
<text x="59.3" y="176.4" transform="rotate(-90 59.3 176.4)">1</text>
<text x="64.6" y="176.4" transform="rotate(-90 64.6 176.4)">5</text>
<text x="66.3" y="176.4" transform="rotate(-90 66.3 176.4)">4</text>
<text x="68.1" y="176.4" transform="rotate(-90 68.1 176.4)">3</text>
<text x="69.9" y="176.4" transform="rotate(-90 69.9 176.4)">2</text>
<text x="71.6" y="176.4" transform="rotate(-90 71.6 176.4)">1</text>
<text x="98.1" y="175.5" transform="rotate(-90 98.1 175.5)">5</text>
<text x="99.9" y="175.5" transform="rotate(-90 99.9 175.5)">4</text>
<text x="101.7" y="175.5" transform="rotate(-90 101.7 175.5)">3</text>
<text x="103.4" y="175.5" transform="rotate(-90 103.4 175.5)">2</text>
<text x="105.2" y="175.5" transform="rotate(-90 105.2 175.5)">1</text>
<text x="110.5" y="175.5" transform="rotate(-90 110.5 175.5)">5</text>
<text x="112.3" y="175.5" transform="rotate(-90 112.3 175.5)">4</text>
<text x="114" y="175.5" transform="rotate(-90 114 175.5)">3</text>
<text x="115.8" y="175.5" transform="rotate(-90 115.8 175.5)">2</text>
<text x="117.6" y="175.5" transform="rotate(-90 117.6 175.5)">1</text>
<text x="122.9" y="175.5" transform="rotate(-90 122.9 175.5)">5</text>
<text x="124.6" y="175.5" transform="rotate(-90 124.6 175.5)">4</text>
<text x="126.4" y="175.5" transform="rotate(-90 126.4 175.5)">3</text>
<text x="128.2" y="175.5" transform="rotate(-90 128.2 175.5)">2</text>
<text x="130" y="175.5" transform="rotate(-90 130 175.5)">1</text>
<text x="13.3" y="182.9">GND</text>
<text x="25.7" y="182.9">GND</text>
<text x="38.1" y="182.9">GND</text>
<text x="50.5" y="182.9">GND</text>
<text x="62.8" y="182.9">GND</text>
<text x="96.4" y="182">GND</text>
<text x="108.8" y="182">GND</text>
<text x="121.1" y="182">GND</text>
<text x="223.3" y="180.5">Size</text>
<text x="223.3" y="185.8">Division</text>
<text x="226.8" y="182.2">B</text>
<text x="247.9" y="185.8">Title</text>
<text x="247.9" y="180.5">Project</text>
<text x="289.1" y="181.9">Rev</text>
<text x="223.3" y="191.1">Date</text>
<text x="226.8" y="189.3">HW Department</text>
<text x="247.9" y="191.1">Project Code</text>
<text x="269.2" y="191.1">Sheet</text>
<text x="221.5" y="192.8">Friday, September 4, 2020</text>
<text x="223.3" y="196.4">Ambarella Inc.</text>
<text x="251.5" y="194.6">S5LM - Elektra-V</text>
<text x="278" y="194.6">10</text>
<text x="283.3" y="194.6">of</text>
<text x="292.1" y="194.6">15</text>
<text x="233.8" y="199.9">http://www.ambarella.com</text>
<text x="233.8" y="198.1">2975 San Ysidro Way, Santa Clara, CA95051</text>
</g>
<g font-size="1.4">
<text x="211.6" y="47.1">U10</text>
<text x="210.4" y="60.2">CS8302M</text>
</g>
<g font-size="1.3">
<text x="39.1" y="49">22R</text>
<text x="39.1" y="50.8">22R</text>
<text x="39.1" y="52.5">22R</text>
<text x="187.4" y="52.9">3.3nF</text>
<text x="201.2" y="52.9">68K</text>
<text x="39.1" y="56.1">22R</text>
<text x="39.1" y="59.6">22R</text>
<text x="187.4" y="54.7">3.3nF</text>
<text x="201.2" y="54.7">68K</text>
<text x="39.1" y="61.4">22R</text>
<text x="238.6" y="63.3">22uF</text>
<text x="64.7" y="87.9">0R</text>
<text x="46.9" y="95.1">22uF</text>
<text x="75.1" y="95.1">22uF</text>
<text x="209.5" y="90">1.1K</text>
<text x="209.5" y="100.6">1.1K</text>
<text x="199.7" y="111.9">10uF</text>
<text x="210.4" y="111.9">100pF</text>
<text x="209.5" y="121.8">1.1K</text>
<text x="209.5" y="132.4">1.1K</text>
<text x="210.4" y="145.5">100pF</text>
</g>
</svg>
